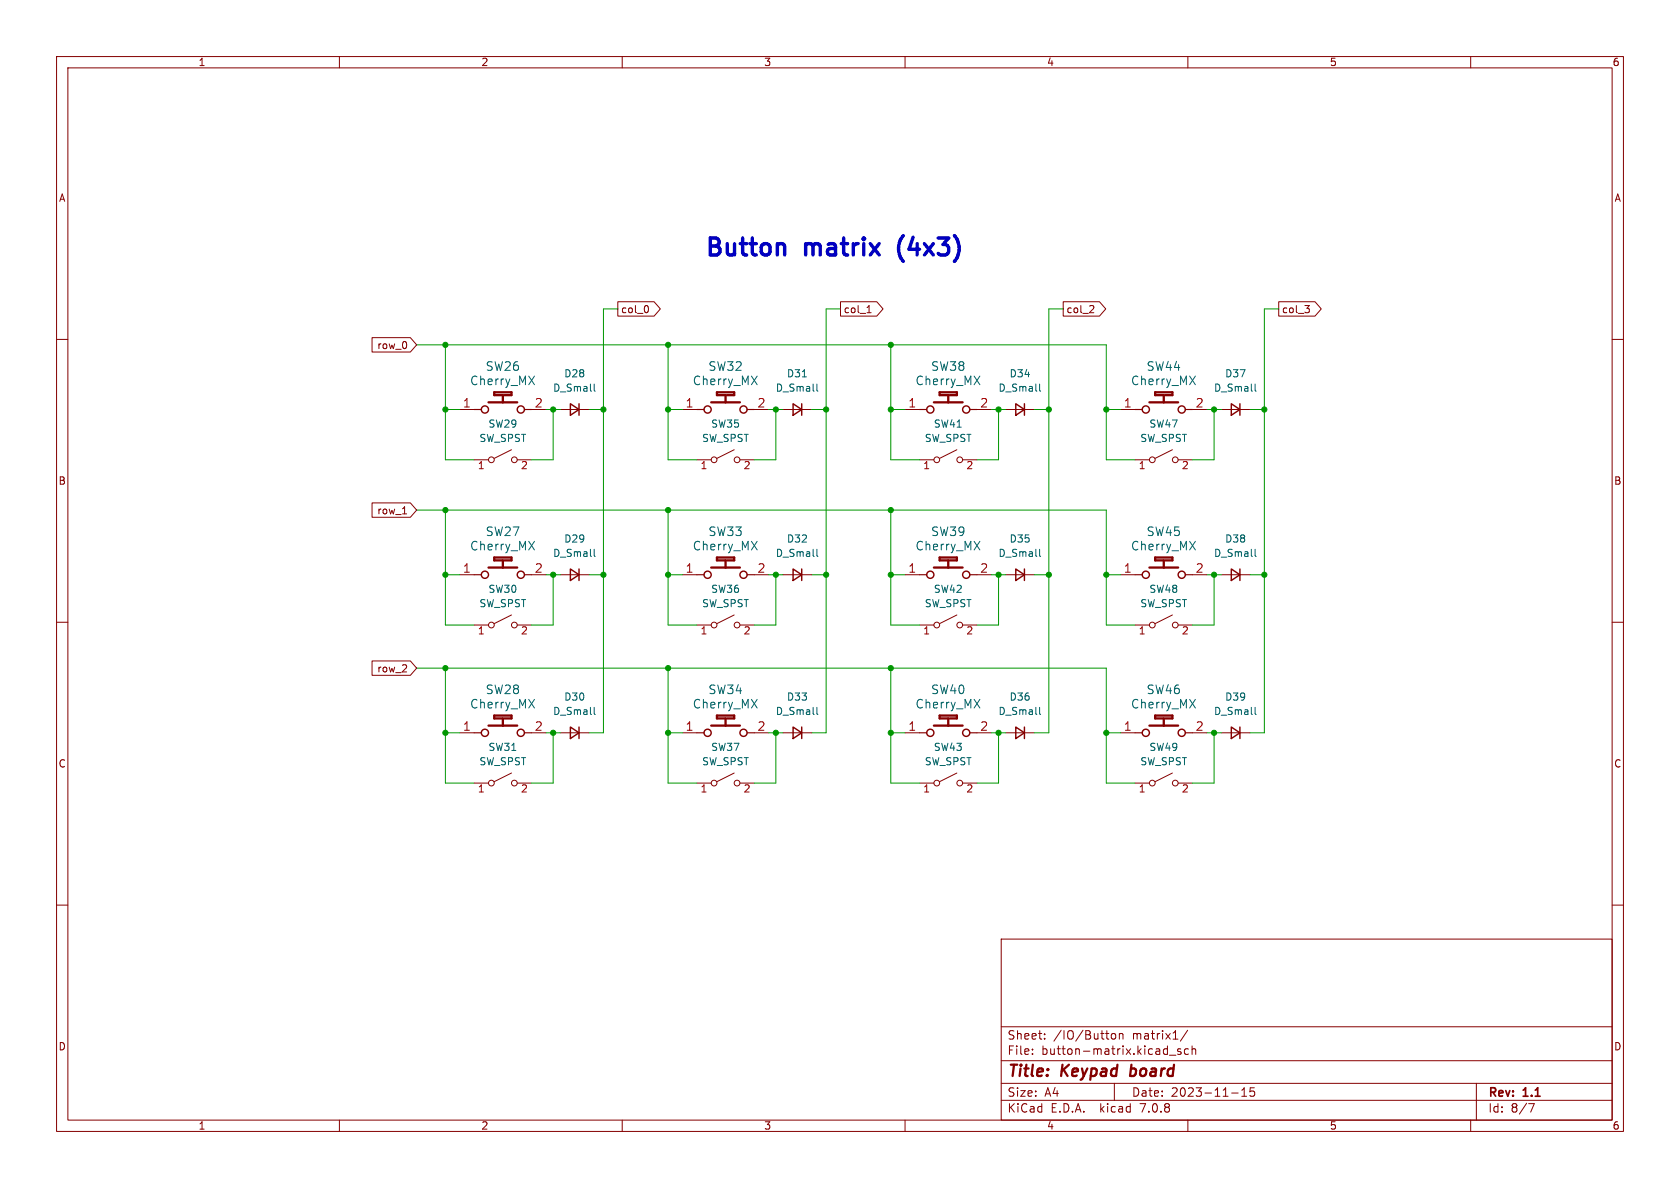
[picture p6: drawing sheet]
<svg xmlns="http://www.w3.org/2000/svg" width="297mm" height="210mm" viewBox="0 0 297 210" stroke-linecap="round" stroke-linejoin="round" font-family="sans-serif">
<g fill="none" stroke="#840000" stroke-width=".18">
<path d="M10 10h277v190h-277zM12 12h273v186h-273zM60 10v2M110 10v2M160 10v2M210 10v2M260 10v2M10 60h2M65.8 59.7h6.7l1.2 1.3-1.2 1.2h-6.7zM109.2 53.3h6.4l1.1 1.3-1.1 1.3h-6.4zM114.5 54.1l.1 .4-.1 .7M148.6 53.3h6.4l1.1 1.3-1.1 1.3h-6.4z"/>
<path d="M153.3 55.3h.7M153.5 54.2l.1-.2v1.3M188 53.3h6.4l1.1 1.3-1.1 1.3h-6.4zM193.1 54l.3 .3-.1 .3-.7 .7h.8M226.1 53.3h6.4l1.1 1.3-1.1 1.3h-6.4zM230.7 54h.8l-.4 .5M231.2 54.5l.3 .2v.3l-.3 .3M285 60h2M81.3 72.4h2.5M90.4 79.5l-3 1.5M94 72.4h2.5M99.1 72.4h5"/>
<path d="M120.6 72.4h2.6M129.8 79.5l-3.1 1.5M133.3 72.4h2.6M138.4 72.4h5.1M160 72.4h2.6M169.2 79.5l-3.1 1.5M172.7 72.4h2.6M177.8 72.4h5.1M198.1 72.4h2.6M207.3 79.5l-3.1 1.5M210.8 72.4h2.6M215.9 72.4h5.1"/>
<path d="M65.8 88.9h6.7l1.2 1.3-1.2 1.2h-6.7zM71.2 90.8h.7M83.8 81.3h2.6M91.4 81.3h2.6M123.2 81.3h2.5M130.8 81.3h2.5M162.6 81.3h2.5M170.2 81.3h2.5M200.7 81.3h2.5M208.3 81.3h2.5M10 110h2M65.8 116.8h6.7l1.2 1.3-1.2 1.3h-6.7z"/>
<path d="M81.3 101.6h2.5M83.8 110.5h2.6M90.4 108.7l-3 1.5M91.4 110.5h2.6M94 101.6h2.5M99.1 101.6h5M120.6 101.6h2.6M123.2 110.5h2.5M129.8 108.7l-3.1 1.5M130.8 110.5h2.5M133.3 101.6h2.6M138.4 101.6h5.1"/>
<path d="M160 101.6h2.6M162.6 110.5h2.5M169.2 108.7l-3.1 1.5M170.2 110.5h2.5M172.7 101.6h2.6M177.8 101.6h5.1M198.1 101.6h2.6M200.7 110.5h2.5M207.3 108.7l-3.1 1.5M208.3 110.5h2.5M210.8 101.6h2.6M215.9 101.6h5.1"/>
<path d="M285 110h2M81.3 129.5h2.5M83.8 138.4h2.6M90.4 136.7l-3 1.5M91.4 138.4h2.6M94 129.5h2.5M99.1 129.5h5M120.6 129.5h2.6M123.2 138.4h2.5M129.8 136.7l-3.1 1.5M130.8 138.4h2.5M133.3 129.5h2.6"/>
<path d="M138.4 129.5h5.1M160 129.5h2.6M162.6 138.4h2.5M169.2 136.7l-3.1 1.5M170.2 138.4h2.5M172.7 129.5h2.6M177.8 129.5h5.1M198.1 129.5h2.6M200.7 138.4h2.5M207.3 136.7l-3.1 1.5M208.3 138.4h2.5M210.8 129.5h2.6"/>
<path d="M215.9 129.5h5.1M10 160h2M285 160h2M177 166h108v32h-108zM60 198v2M110 198v2M160 198v2M177 194.5h108M177 191.5h108M177 187.5h108M177 181.5h108M182.5 186.3v.1"/>
<path d="M182.5 185.5v.1M184.7 183.6v.1M184.7 182.8v.1M196.5 182.8l.2-.1 .5 .1v.6l-.1 .2-.4 .1-.2-.1zM197 191.5v3M197.9 182.8l.2-.1 .4 .1v.9M197.9 182.7v1M206.7 186.5h1.2M208.7 185.5l-.3-.1-.2 .2v.2l.5 .2v.3h-.5M210 182.1l-1.3 2M210 198v2M210.1 185.5l-.4-.1-.3 .3v.4l.1 .2h.6"/>
<path d="M210.7 185.5l.3-.1 .3 .1 .1 .9M210.7 184.9v1.5M217.7 193.2h1.2M219.5 193.8h.9M219.5 192.7l.5-.4v1.5M221.7 192.3h-.7v.7l.2-.1h.5l.1 .3-.1 .5-.2 .1-.5-.1M260 198v2M261 191.5v6.5M270.2 195.1h1l-.6 1.5"/>
<circle cx="86.9" cy="81.3" r=".51"/>
<circle cx="90.9" cy="81.3" r=".51"/>
<circle cx="126.2" cy="81.3" r=".51"/>
<circle cx="130.3" cy="81.3" r=".51"/>
<circle cx="165.6" cy="81.3" r=".51"/>
<circle cx="169.7" cy="81.3" r=".51"/>
<circle cx="203.7" cy="81.3" r=".51"/>
<circle cx="207.8" cy="81.3" r=".51"/>
<circle cx="86.9" cy="110.5" r=".51"/>
<circle cx="90.9" cy="110.5" r=".51"/>
<circle cx="126.2" cy="110.5" r=".51"/>
<circle cx="130.3" cy="110.5" r=".51"/>
<circle cx="165.6" cy="110.5" r=".51"/>
<circle cx="169.7" cy="110.5" r=".51"/>
<circle cx="203.7" cy="110.5" r=".51"/>
<circle cx="207.8" cy="110.5" r=".51"/>
<circle cx="86.9" cy="138.4" r=".51"/>
<circle cx="90.9" cy="138.4" r=".51"/>
<circle cx="126.2" cy="138.4" r=".51"/>
<circle cx="130.3" cy="138.4" r=".51"/>
<circle cx="165.6" cy="138.4" r=".51"/>
<circle cx="169.7" cy="138.4" r=".51"/>
<circle cx="203.7" cy="138.4" r=".51"/>
<circle cx="207.8" cy="138.4" r=".51"/>
</g>
<path d="M199.8 190.1l.2 .1M200 188.2l-.2 2" fill="none" stroke="#840000" stroke-width=".4"/>
<g fill="none" stroke="#840000" stroke-width=".25">
<path d="M100.8 71.4l1.6 1-1.6 1zM102.4 71.4v2M140.2 71.4l1.5 1-1.5 1zM141.7 71.4v2M179.6 71.4l1.5 1-1.5 1zM181.1 71.4v2M217.7 71.4l1.5 1-1.5 1zM219.2 71.4v2M100.8 100.6l1.6 1-1.6 1zM102.4 100.6v2M140.2 100.6l1.5 1-1.5 1zM141.7 100.6v2"/>
<path d="M179.6 100.6l1.5 1-1.5 1zM181.1 100.6v2M217.7 100.6l1.5 1-1.5 1zM219.2 100.6v2M100.8 128.5l1.6 1-1.6 1.1zM102.4 128.5v2.1M140.2 128.5l1.5 1-1.5 1.1zM141.7 128.5v2.1M179.6 128.5l1.5 1-1.5 1.1zM181.1 128.5v2.1M217.7 128.5l1.5 1-1.5 1.1zM219.2 128.5v2.1"/>
<circle cx="85.7" cy="72.4" r=".63"/>
<circle cx="92.1" cy="72.4" r=".63"/>
<circle cx="125.1" cy="72.4" r=".63"/>
<circle cx="131.4" cy="72.4" r=".63"/>
<circle cx="164.5" cy="72.4" r=".63"/>
<circle cx="170.8" cy="72.4" r=".63"/>
<circle cx="202.6" cy="72.4" r=".63"/>
<circle cx="208.9" cy="72.4" r=".63"/>
<circle cx="85.7" cy="101.6" r=".63"/>
<circle cx="92.1" cy="101.6" r=".63"/>
<circle cx="125.1" cy="101.6" r=".63"/>
<circle cx="131.4" cy="101.6" r=".63"/>
<circle cx="164.5" cy="101.6" r=".63"/>
<circle cx="170.8" cy="101.6" r=".63"/>
<circle cx="202.6" cy="101.6" r=".63"/>
<circle cx="208.9" cy="101.6" r=".63"/>
<circle cx="85.7" cy="129.5" r=".63"/>
<circle cx="92.1" cy="129.5" r=".63"/>
<circle cx="125.1" cy="129.5" r=".63"/>
<circle cx="131.4" cy="129.5" r=".63"/>
<circle cx="164.5" cy="129.5" r=".63"/>
<circle cx="170.8" cy="129.5" r=".63"/>
<circle cx="202.6" cy="129.5" r=".63"/>
<circle cx="208.9" cy="129.5" r=".63"/>
</g>
<g fill="none" stroke="#006464" stroke-width=".18">
<path d="M93.5 66.5l1 1.5M94.5 66.5l-1 1.5M105 67.9v1.1l.2 .2M132.8 66.5l1.1 1.5M133.9 66.5l-1.1 1.5M141.8 66.6h.8M144.4 67.9v1.1l.2 .2M172.2 66.5l1 1.5M173.2 66.5l-1 1.5M183.8 67.9v1.1l.2 .2M210.3 66.5l1 1.5M211.3 66.5l-1 1.5"/>
<path d="M221.9 67.9v1.1l.2 .2M93.5 95.7l1 1.5M94.5 95.7l-1 1.5M105 97.1v1.1l.2 .2M132.8 95.7l1.1 1.5M133.9 95.7l-1.1 1.5M144.4 97.1v1.1l.2 .2M172.2 95.7l1 1.5M173.2 95.7l-1 1.5M183.8 97.1v1.1l.2 .2M210.3 95.7l1 1.5M211.3 95.7l-1 1.5"/>
<path d="M221.9 97.1v1.1l.2 .2M93.5 123.6l1 1.6M94.5 123.6l-1 1.6M105 125v1.1l.2 .2M132.8 123.6l1.1 1.6M133.9 123.6l-1.1 1.6M144.4 125v1.1l.2 .2M172.2 123.6l1 1.6M173.2 123.6l-1 1.6M183.8 125v1.1l.2 .2M210.3 123.6l1 1.6M211.3 123.6l-1 1.6"/>
<path d="M221.9 125v1.1l.2 .2"/>
</g>
<g fill="none" stroke="#840000" stroke-width=".41">
<path d="M86.4 71.1h5M87.4 69.3v.6h1.5v1.2M90.4 69.3v.6h-1.2M125.7 71.1h5.1M126.7 69.3v.6h1.6v1.2M129.8 69.3v.6h-1.3M165.1 71.1h5.1M166.1 69.3v.6h1.5v1.2M169.2 69.3v.6h-1.3M203.2 71.1h5.1M204.2 69.3v.6h1.5v1.2M207.3 69.3v.6h-1.3"/>
<path d="M87.4 98.6v.5h1.5v1.2M90.4 98.6v.5h-1.2M126.7 98.6v.5h1.6v1.2M129.8 98.6v.5h-1.3M166.1 98.6v.5h1.5v1.2M169.2 98.6v.5h-1.3M204.2 98.6v.5h1.5v1.2M207.3 98.6v.5h-1.3M86.4 100.3h5M125.7 100.3h5.1M165.1 100.3h5.1M203.2 100.3h5.1"/>
<path d="M86.4 128.3h5M87.4 126.5v.5h1.5v1.3M90.4 126.5v.5h-1.2M125.7 128.3h5.1M126.7 126.5v.5h1.6v1.3M129.8 126.5v.5h-1.3M165.1 128.3h5.1M166.1 126.5v.5h1.5v1.3M169.2 126.5v.5h-1.3M203.2 128.3h5.1M204.2 126.5v.5h1.5v1.3M207.3 126.5v.5h-1.3"/>
</g>
<g fill="none" stroke="#840000" stroke-width=".2">
<path d="M83.8 72.4h1.3M92.7 72.4h1.3M123.2 72.4h1.3M132.1 72.4h1.2M162.6 72.4h1.2M171.4 72.4h1.3M200.7 72.4h1.2M209.5 72.4h1.3M83.8 101.6h1.3M92.7 101.6h1.3M123.2 101.6h1.3M132.1 101.6h1.2"/>
<path d="M162.6 101.6h1.2M171.4 101.6h1.3M200.7 101.6h1.2M209.5 101.6h1.3M83.8 129.5h1.3M92.7 129.5h1.3M123.2 129.5h1.3M132.1 129.5h1.2M162.6 129.5h1.2M171.4 129.5h1.3M200.7 129.5h1.2M209.5 129.5h1.3"/>
</g>
<g fill="none" stroke="#009600" stroke-width=".18">
<path d="M109.2 54.6h-2.5v74.9h-2.6M148.6 54.6h-2.6v74.9h-2.5M188 54.6h-2.6v74.9h-2.5M226.1 54.6h-2.6v74.9h-2.5M73.7 61h121.9v20.3h5.1M78.7 72.4h2.6M78.7 61v20.3h5.1M96.5 72.4h2.6M97.8 72.4v8.9h-3.8M104.1 72.4h2.6M118.1 72.4h2.5M118.1 61v20.3h5.1"/>
<path d="M135.9 72.4h2.5M137.2 72.4v8.9h-3.9M143.5 72.4h2.5M157.5 72.4h2.5M157.5 61v20.3h5.1M175.3 72.4h2.5M176.5 72.4v8.9h-3.8M182.9 72.4h2.5M195.6 72.4h2.5M213.4 72.4h2.5M214.6 72.4v8.9h-3.8M221 72.4h2.5"/>
<path d="M73.7 90.2h121.9v20.3h5.1M78.7 90.2v20.3h5.1M118.1 90.2v20.3h5.1M157.5 90.2v20.3h5.1M73.7 118.1h121.9v20.3h5.1M78.7 101.6h2.6M78.7 118.1v20.3h5.1M96.5 101.6h2.6M97.8 101.6v8.9h-3.8M104.1 101.6h2.6M118.1 101.6h2.5M118.1 118.1v20.3h5.1"/>
<path d="M135.9 101.6h2.5M137.2 101.6v8.9h-3.9M143.5 101.6h2.5M157.5 101.6h2.5M157.5 118.1v20.3h5.1M175.3 101.6h2.5M176.5 101.6v8.9h-3.8M182.9 101.6h2.5M195.6 101.6h2.5M213.4 101.6h2.5M214.6 101.6v8.9h-3.8M221 101.6h2.5"/>
<path d="M78.7 129.5h2.6M96.5 129.5h2.6M97.8 129.5v8.9h-3.8M118.1 129.5h2.5M135.9 129.5h2.5M137.2 129.5v8.9h-3.9M157.5 129.5h2.5M175.3 129.5h2.5M176.5 129.5v8.9h-3.8M195.6 129.5h2.5M213.4 129.5h2.5M214.6 129.5v8.9h-3.8"/>
</g>
<g fill="#009600" stroke="#009600" stroke-width=".18">
<circle cx="78.7" cy="101.6" r=".46"/>
<circle cx="118.1" cy="90.2" r=".46"/>
<circle cx="106.7" cy="101.6" r=".46"/>
<circle cx="97.8" cy="101.6" r=".46"/>
<circle cx="78.7" cy="72.4" r=".46"/>
<circle cx="78.7" cy="61" r=".46"/>
<circle cx="78.7" cy="90.2" r=".46"/>
<circle cx="97.8" cy="72.4" r=".46"/>
<circle cx="223.5" cy="72.4" r=".46"/>
<circle cx="214.6" cy="72.4" r=".46"/>
<circle cx="195.6" cy="72.4" r=".46"/>
<circle cx="137.2" cy="101.6" r=".46"/>
<circle cx="146" cy="101.6" r=".46"/>
<circle cx="78.7" cy="118.1" r=".46"/>
<circle cx="118.1" cy="118.1" r=".46"/>
<circle cx="118.1" cy="129.5" r=".46"/>
<circle cx="118.1" cy="101.6" r=".46"/>
<circle cx="137.2" cy="129.5" r=".46"/>
<circle cx="97.8" cy="129.5" r=".46"/>
<circle cx="78.7" cy="129.5" r=".46"/>
<circle cx="195.6" cy="101.6" r=".46"/>
<circle cx="157.5" cy="118.1" r=".46"/>
<circle cx="157.5" cy="129.5" r=".46"/>
<circle cx="176.5" cy="101.6" r=".46"/>
<circle cx="195.6" cy="129.5" r=".46"/>
<circle cx="176.5" cy="129.5" r=".46"/>
<circle cx="214.6" cy="101.6" r=".46"/>
<circle cx="223.5" cy="101.6" r=".46"/>
<circle cx="214.6" cy="129.5" r=".46"/>
<circle cx="157.5" cy="61" r=".46"/>
<circle cx="106.7" cy="72.4" r=".46"/>
<circle cx="118.1" cy="72.4" r=".46"/>
<circle cx="118.1" cy="61" r=".46"/>
<circle cx="146" cy="72.4" r=".46"/>
<circle cx="137.2" cy="72.4" r=".46"/>
<circle cx="157.5" cy="72.4" r=".46"/>
<circle cx="157.5" cy="90.2" r=".46"/>
<circle cx="157.5" cy="101.6" r=".46"/>
<circle cx="185.4" cy="101.6" r=".46"/>
<circle cx="185.4" cy="72.4" r=".46"/>
<circle cx="176.5" cy="72.4" r=".46"/>
</g>
<g font-size="4.2" fill="#0000c2">
<text x="124.5" y="45.5">Button</text>
<text x="142.5" y="45.5">matrix</text>
<text x="160.1" y="45.5">(4x3)</text>
</g>
<g font-size="2.8" fill="#840000">
<text x="178" y="190.9">Title:</text>
<text x="187.7" y="190.9">Keypad</text>
<text x="200.6" y="190.9">board</text>
</g>
<g font-size="2.1" fill="#006464">
<text x="85.8" y="65.8">SW26</text>
<text x="125.1" y="65.8">SW32</text>
<text x="164.5" y="65.8">SW38</text>
<text x="202.6" y="65.8">SW44</text>
<text x="83" y="68.3">Cherry_MX</text>
<text x="122.4" y="68.3">Cherry_MX</text>
<text x="161.8" y="68.3">Cherry_MX</text>
<text x="199.9" y="68.3">Cherry_MX</text>
<text x="85.8" y="95">SW27</text>
<text x="125.1" y="95">SW33</text>
<text x="164.5" y="95">SW39</text>
<text x="202.6" y="95">SW45</text>
<text x="83" y="97.5">Cherry_MX</text>
<text x="122.4" y="97.5">Cherry_MX</text>
<text x="161.8" y="97.5">Cherry_MX</text>
<text x="199.9" y="97.5">Cherry_MX</text>
<text x="83" y="125.5">Cherry_MX</text>
<text x="85.8" y="122.9">SW28</text>
<text x="122.4" y="125.5">Cherry_MX</text>
<text x="125.1" y="122.9">SW34</text>
<text x="161.8" y="125.5">Cherry_MX</text>
<text x="164.5" y="122.9">SW40</text>
<text x="199.9" y="125.5">Cherry_MX</text>
<text x="202.6" y="122.9">SW46</text>
</g>
<g font-size="2.1" fill="#a90000">
<text x="81.8" y="72.1">1</text>
<text x="94.5" y="72.1">2</text>
<text x="121.1" y="72.1">1</text>
<text x="133.8" y="72.1">2</text>
<text x="160.5" y="72.1">1</text>
<text x="173.2" y="72.1">2</text>
<text x="198.6" y="72.1">1</text>
<text x="211.3" y="72.1">2</text>
<text x="81.8" y="101.3">1</text>
<text x="94.5" y="101.3">2</text>
<text x="121.1" y="101.3">1</text>
<text x="133.8" y="101.3">2</text>
<text x="160.5" y="101.3">1</text>
<text x="173.2" y="101.3">2</text>
<text x="198.6" y="101.3">1</text>
<text x="211.3" y="101.3">2</text>
<text x="81.8" y="129.3">1</text>
<text x="94.5" y="129.3">2</text>
<text x="121.1" y="129.3">1</text>
<text x="133.8" y="129.3">2</text>
<text x="160.5" y="129.3">1</text>
<text x="173.2" y="129.3">2</text>
<text x="198.6" y="129.3">1</text>
<text x="211.3" y="129.3">2</text>
</g>
<g font-size="2.1" fill="#840000">
<text x="178" y="184">Sheet:</text>
<text x="186.2" y="184">/IO/Button</text>
<text x="200.2" y="184">matrix1/</text>
<text x="178" y="186.7">File:</text>
<text x="184.1" y="186.7">button-matrix.kicad_sch</text>
<text x="178" y="196.9">KiCad</text>
<text x="178" y="194.1">Size:</text>
<text x="184.7" y="194.1">A4</text>
<text x="185.7" y="196.9">E.D.A.</text>
<text x="194.6" y="196.9">kicad</text>
<text x="200" y="194.1">Date:</text>
<text x="201.8" y="196.9">7.0.8</text>
<text x="207" y="194.1">2023-11-15</text>
<text x="263" y="194.3">Rev:</text>
<text x="263" y="196.9">Id:</text>
<text x="267.1" y="196.9">8/7</text>
<text x="269.4" y="194.3">1.1</text>
</g>
<g font-size="1.8" fill="#840000">
<text x="35" y="11.9">1</text>
<text x="85" y="11.9">2</text>
<text x="135" y="11.9">3</text>
<text x="185" y="11.9">4</text>
<text x="235" y="11.9">5</text>
<text x="285" y="11.9">6</text>
<text x="10.3" y="35.9">A</text>
<text x="285.3" y="35.9">A</text>
<text x="109.7" y="55.6">col_0</text>
<text x="149.1" y="55.6">col_1</text>
<text x="188.4" y="55.6">col_2</text>
<text x="226.5" y="55.6">col_3</text>
<text x="66.6" y="61.9">row_0</text>
<text x="10.3" y="85.9">B</text>
<text x="285.3" y="85.9">B</text>
<text x="66.6" y="91.1">row_1</text>
<text x="66.6" y="119.1">row_2</text>
<text x="10.3" y="135.9">C</text>
<text x="285.3" y="135.9">C</text>
<text x="10.3" y="185.9">D</text>
<text x="285.3" y="185.9">D</text>
<text x="35" y="199.9">1</text>
<text x="85" y="199.9">2</text>
<text x="135" y="199.9">3</text>
<text x="185" y="199.9">4</text>
<text x="235" y="199.9">5</text>
<text x="285" y="199.9">6</text>
</g>
<g font-size="1.8" fill="#006464">
<text x="97.7" y="69.4">D_Small</text>
<text x="99.7" y="66.9">D28</text>
<text x="137.1" y="69.4">D_Small</text>
<text x="139" y="66.9">D31</text>
<text x="176.4" y="69.4">D_Small</text>
<text x="178.4" y="66.9">D34</text>
<text x="214.5" y="69.4">D_Small</text>
<text x="216.5" y="66.9">D37</text>
<text x="86.3" y="75.8">SW29</text>
<text x="125.6" y="75.8">SW35</text>
<text x="165" y="75.8">SW41</text>
<text x="203.1" y="75.8">SW47</text>
<text x="84.7" y="78.3">SW_SPST</text>
<text x="124" y="78.3">SW_SPST</text>
<text x="163.4" y="78.3">SW_SPST</text>
<text x="201.5" y="78.3">SW_SPST</text>
<text x="97.7" y="98.7">D_Small</text>
<text x="99.7" y="96.1">D29</text>
<text x="137.1" y="98.7">D_Small</text>
<text x="139" y="96.1">D32</text>
<text x="176.4" y="98.7">D_Small</text>
<text x="178.4" y="96.1">D35</text>
<text x="214.5" y="98.7">D_Small</text>
<text x="216.5" y="96.1">D38</text>
<text x="84.7" y="107.5">SW_SPST</text>
<text x="86.3" y="105">SW30</text>
<text x="124" y="107.5">SW_SPST</text>
<text x="125.6" y="105">SW36</text>
<text x="163.4" y="107.5">SW_SPST</text>
<text x="165" y="105">SW42</text>
<text x="201.5" y="107.5">SW_SPST</text>
<text x="203.1" y="105">SW48</text>
<text x="99.7" y="124.1">D30</text>
<text x="139" y="124.1">D33</text>
<text x="178.4" y="124.1">D36</text>
<text x="216.5" y="124.1">D39</text>
<text x="97.7" y="126.6">D_Small</text>
<text x="137.1" y="126.6">D_Small</text>
<text x="176.4" y="126.6">D_Small</text>
<text x="214.5" y="126.6">D_Small</text>
<text x="84.7" y="135.5">SW_SPST</text>
<text x="86.3" y="132.9">SW31</text>
<text x="124" y="135.5">SW_SPST</text>
<text x="125.6" y="132.9">SW37</text>
<text x="163.4" y="135.5">SW_SPST</text>
<text x="165" y="132.9">SW43</text>
<text x="201.5" y="135.5">SW_SPST</text>
<text x="203.1" y="132.9">SW49</text>
</g>
<g font-size="1.8" fill="#a90000">
<text x="84.4" y="83.3">1</text>
<text x="92" y="83.3">2</text>
<text x="123.8" y="83.3">1</text>
<text x="131.4" y="83.3">2</text>
<text x="163.1" y="83.3">1</text>
<text x="170.7" y="83.3">2</text>
<text x="201.2" y="83.3">1</text>
<text x="208.8" y="83.3">2</text>
<text x="84.4" y="112.5">1</text>
<text x="92" y="112.5">2</text>
<text x="123.8" y="112.5">1</text>
<text x="131.4" y="112.5">2</text>
<text x="163.1" y="112.5">1</text>
<text x="170.7" y="112.5">2</text>
<text x="201.2" y="112.5">1</text>
<text x="208.8" y="112.5">2</text>
<text x="84.4" y="140.4">1</text>
<text x="92" y="140.4">2</text>
<text x="123.8" y="140.4">1</text>
<text x="131.4" y="140.4">2</text>
<text x="163.1" y="140.4">1</text>
<text x="170.7" y="140.4">2</text>
<text x="201.2" y="140.4">1</text>
<text x="208.8" y="140.4">2</text>
</g>
</svg>
